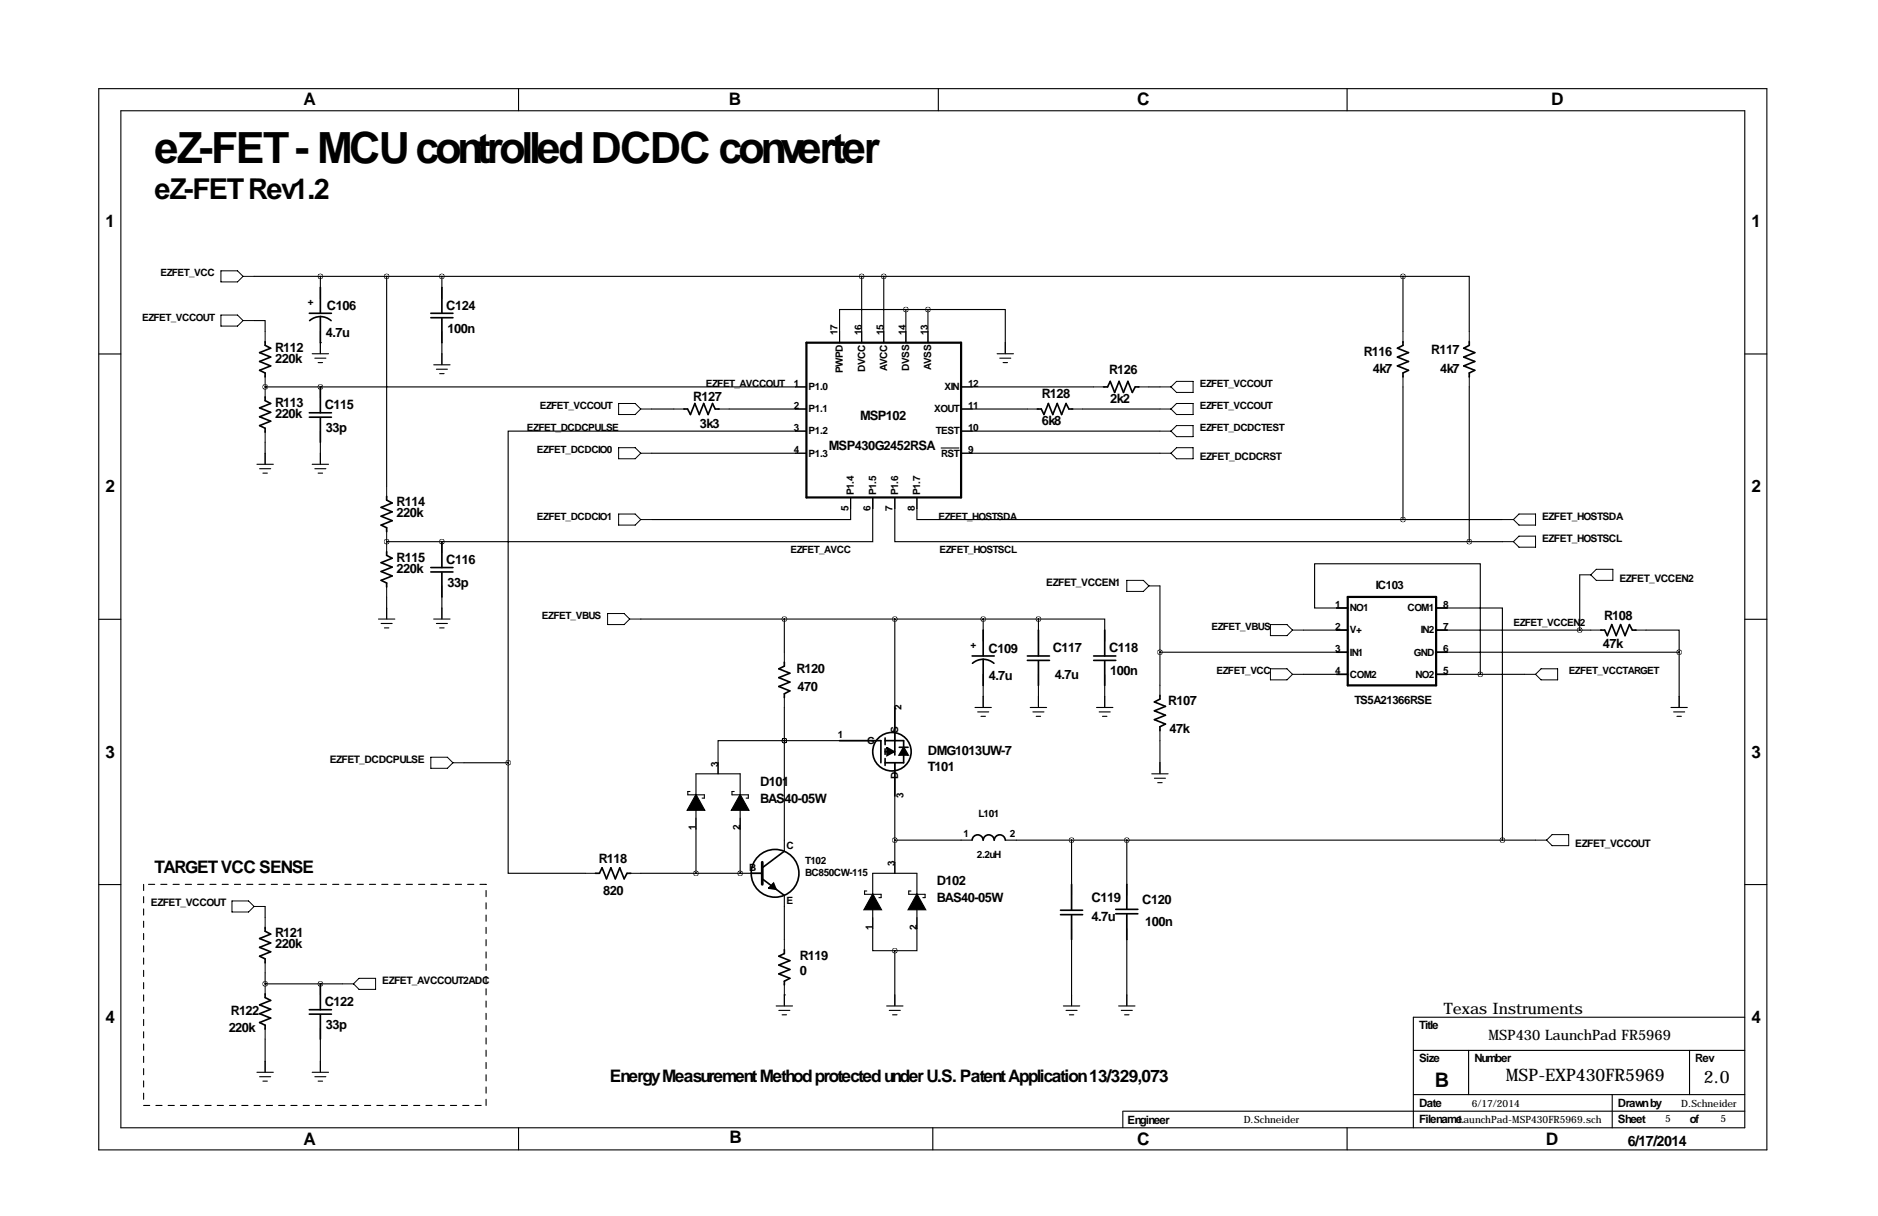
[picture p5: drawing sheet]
<svg xmlns="http://www.w3.org/2000/svg" width="432mm" height="279mm" viewBox="0 0 432 279" stroke-linecap="round" stroke-linejoin="round" font-family="sans-serif">
<g fill="none" stroke="#000" stroke-width=".25">
<path d="M22.7 20.4h383.5v243.8h-383.5zM27.8 25.5h373.4v233.6h-373.4zM119.2 20.4v5.1M215.7 20.4v5.1M309.7 20.4v5.1M58.4 73.7h2.6v2.5M58.4 63.5h264.2M73.7 78.7h.1M73.7 63.5v2.5M73.7 78.7v2.4M88.9 63.5v48.3M101.6 63.5v2.5"/>
<path d="M101.6 78.7v5M198.1 63.5v15.2M203.2 63.5v15.2M208.3 71.1h-15.3v7.6M208.3 71.1v7.6M208.3 71.1h5.1M213.4 71.1h17.7v10M213.4 71.1v7.6M322.6 63.5h15.2v12.7M322.6 63.5v12.7M22.7 81.3h5.1M61 88.9h.1"/>
<path d="M61 88.9h124.4M71.8 81.3h3.7M72.4 82.3h2.5M73.2 83.3h1M73.7 88.9h.1M99.7 83.8h3.8M100.3 84.8h2.6M101.1 85.9h1M149.9 94h5M167.6 94h17.8M185.4 99.1h-68.6v76.2M221 99.1h45.7"/>
<path d="M221 94h15.2M221 88.9h30.5M229.3 81.3h3.7M229.9 82.3h2.5M230.6 83.3h1M248.9 94h17.8M264.2 88.9h2.5M322.6 88.9v30.5M337.8 88.9v35.6M401.2 81.3h5M59.1 106.7h3.7M59.7 107.7h2.5"/>
<path d="M60.5 108.7h1M61 101.6v4.9M71.8 106.7h3.7M72.4 107.7h2.5M73.2 108.7h1M73.7 101.6v4.9M149.9 104.1h35.5M195.6 114.3v5.1h-45.7M200.7 114.3v10.2h-99.1M205.7 114.3v10.2h132.1M210.8 114.3v5.1h111.8M216.4 102.9h4.1"/>
<path d="M221 104.1h45.7M322.6 119.4h22.8M88.9 124.5h.1M88.9 137.2v4.9M88.9 124.5h12.7M101.6 124.5h.1M101.6 137.2v4.9M266.7 134.6v22.9M307.3 139.7h-5v-10.2h38.1v25.4M332.7 139.7h12.7v53.3M337.8 124.5h7.6M363.2 132.1v12.7"/>
<path d="M22.7 142.3h5.1M87 142.2h3.8M87.6 143.3h2.6M88.4 144.3h1M99.7 142.2h3.8M100.3 143.3h2.6M101.1 144.3h1M147.3 142.2h91.5M180.3 142.2v7.7M205.7 142.2v20.4M226.1 142.2v2.6M226.1 157.5v4.9"/>
<path d="M238.8 142.2h15.2v2.6M238.8 142.2v2.6M238.8 157.5v4.9M254 157.5v4.9M266.7 149.9h40.6M299.7 144.8h7.6M299.7 154.9h7.6M332.7 144.8h33.1M332.7 154.9h17.8M332.7 149.9h53.4M378.5 144.8h7.6v5.1M386.1 149.9v12.5"/>
<path d="M401.2 142.3h5M106.7 175.3h10.1M116.8 175.3v25.4h17.8M180.3 170.2h-15.2v7.6M180.3 170.2h.1M180.3 162.6v33M180.3 170.2h12.7M224.2 162.6h3.7M224.8 163.6h2.5M225.6 164.6h1M236.9 162.6h3.7M237.5 163.6h2.5"/>
<path d="M238.3 164.6h1M252.1 162.6h3.8M252.7 163.6h2.6M253.5 164.6h1M264.8 177.8h3.8M265.4 178.8h2.6M266.2 179.8h1M266.7 170.2v7.4M384.2 162.6h3.8M384.8 163.6h2.5M385.6 164.6h1M158.6 181.9h-.5v.7h3.9v.8h-.6"/>
<path d="M168.8 181.9h-.5v.7h3.8v.8h-.5M205.7 193h17.8M205.7 182.9v17.8M231.1 193h122M246.4 193v10.2M259.1 193v10.2M22.7 203.3h5.1M61 208.3v2.5M147.3 200.7h28M160 200.7v-22.9h10.2v22.9M170.2 200.7h.1M180.3 205.7v10.2"/>
<path d="M199.3 204.7h-.5v.8h3.8v.7h-.5M200.7 200.7h10.1v17.7h-10.1zM205.7 218.4v12.6M209.4 204.7h-.5v.8h3.8v.7h-.5M246.4 215.9v15.1M259.1 215.9v15.1M401.2 203.3h5M61 226.1h.1M61 223.5v2.6M61 238.8v7.4M61 226.1h17.7M73.7 226.1h.1"/>
<path d="M73.7 238.8v7.4M178.5 231.1h3.7M179.1 232.2h2.5M179.8 233.2h1M180.3 228.6h.1M180.3 228.6v2.4M203.9 231.1h3.7M204.5 232.2h2.5M205.2 233.2h1M244.5 231.1h3.8M245.1 232.2h2.5M245.9 233.2h1"/>
<path d="M257.2 231.1h3.8M257.8 232.2h2.5M258.6 233.2h1M401.2 233.7h-76.2v25.4M59.1 246.4h3.7M59.7 247.4h2.5M60.5 248.4h1M71.8 246.4h3.7M72.4 247.4h2.5M73.2 248.4h1M119.2 259.1v5.1M214.5 259.1v5.1"/>
<path d="M258.2 255.3h143M258.2 255.4v3.7M309.7 259.1v5.1M325 251.5h76.2M325 241.4h76.2M337.7 241.4v10.1M370.7 251.5v7.6M388.5 241.4v10.1"/>
</g>
<path d="M33 203.2v50.8M111.8 203.2h-78.8M33 254h78.8M111.8 254v-50.8" fill="none" stroke="#000" stroke-width=".25" stroke-dasharray="1.4 1.4"/>
<g fill="none" stroke="#000" stroke-width=".38">
<path d="M61 78.5v.8l1.2 .7-2.5 1 2.5 1-2.5 1.1 2.5 1-2.5 1 1.3 .6v.9M71.1 72h5.1M71.2 73.7a3.8 3.8 0 0 1 4.9 0M73.7 66v6M73.7 72.7v6M99.1 72h5M99.1 73h5M101.6 66v6M101.6 73.2v5.5M322.6 78.5v.8l-1.3 .7 2.5 1-2.5 1 2.5 1.1-2.5 1 2.5 1-1.2 .6v.9M337.8 78.5v.8l-1.3 .7 2.6 1-2.6 1 2.6 1.1-2.6 1 2.6 1-1.3 .6v.9M61 91.2v.8l1.2 .7-2.5 1 2.5 1-2.5 1.1 2.5 1-2.5 1 1.3 .6v.9"/>
<path d="M71.1 94.8h5.1M71.1 95.9h5.1M73.7 88.9v5.9M73.7 96v5.6M157.2 94h.9l.6 1.2 1.1-2.5 1 2.5 1-2.5 1 2.5 1-2.5 .6 1.3h1M238.5 94h.9l.6 1.2 1-2.5 1.1 2.5 1-2.5 1 2.5 1-2.5 .7 1.3h.8M253.7 88.9h1l.6-1.3 1 2.6 1-2.6 1 2.6 1-2.6 1 2.6 .7-1.3h.9M88.9 114v.9l1.3 .7-2.6 1 2.6 1-2.6 1 2.6 1-2.6 1.1 1.3 .6v.9M88.9 126.7v.9l1.3 .7-2.6 1 2.6 1-2.6 1 2.6 1-2.6 1 1.3 .7v.9M99.1 130.4h5M99.1 131.4h5M101.6 124.5v5.9"/>
<path d="M101.6 131.6v5.6M307.3 139.7h2.6M330.2 139.7h2.5M180.3 152.1v1l-1.2 .6 2.5 1-2.5 1 2.5 1-2.5 1 2.5 1.1-1.3 .6v.9M223.5 150.7h5.1M223.6 152.4a3.8 3.8 0 0 1 4.9 0M226.1 144.8v5.9M226.1 151.4v6.1M236.2 150.7h5.1M236.2 151.7h5.1M238.8 144.8v5.9M238.8 151.9v5.6"/>
<path d="M251.5 150.7h5M251.5 151.7h5M254 144.8v5.9M254 151.9v5.6M266.7 159.8v.8l-1.3 .7 2.6 1-2.6 1 2.6 1-2.6 1.1 2.6 1-1.3 .6v.9M307.3 154.9h2.6M307.3 149.9h2.6M307.3 144.8h2.6M330.2 154.9h2.5M330.2 149.9h2.5M330.2 144.8h2.5M368 144.8h1l.6 1.2 1-2.5 1 2.5 1-2.5 1 2.5 1-2.5 .7 1.3h.9"/>
<path d="M193 170.2h9.5v5.1M203.5 169.6v1.5M203.5 172.1v1.2M203.5 174.3v1.6M203.5 172.7h1M203.5 170.2h4.3v1.5M205.7 162.6v10.9M205.7 175.3v7.6M206.8 171.7h2M207.8 173.5v1.8h-4.3M180.3 195.6l-5 3.8M223.5 193a1.27 1.27 0 0 1 1.3-1.2 1.27 1.27 0 0 1 1.3 1.2 1.27 1.27 0 0 1 1.2-1.2 1.27 1.27 0 0 1 1.3 1.2 1.27 1.27 0 0 1 1.3-1.2 1.27 1.27 0 0 1 1.2 1.2"/>
<path d="M61 213.1v.9l1.2 .6-2.5 1 2.5 1.1-2.5 1 2.5 1-2.5 1 1.3 .6v.9M136.9 200.7h.9l.6-1.3 1 2.5 1.1-2.5 1 2.5 1-2.5 1 2.5 .7-1.2h.8M172.7 200.7h2.6M175.3 201.9l5 3.8M180.3 218.2v.9l-1.2 .6 2.5 1-2.5 1 2.5 1.1-2.5 1 2.5 1-1.3 .7v.8M243.8 209.1h5.1M243.8 210.2h5.1M246.4 203.2v5.9M246.4 210.3v5.6M256.5 210h5.1M256.5 208.9h5.1M259.1 203.2v5.6"/>
<path d="M259.1 210v5.9M61 228.3v.9l1.2 .7-2.5 1 2.5 1-2.5 1 2.5 1-2.5 1 1.3 .7v.9M71.1 232h5.1M71.1 233h5.1M73.7 226.1v5.9M73.7 233.2v5.6"/>
<circle cx="205.1" cy="172.7" r="4.4"/>
<circle cx="178.2" cy="200.7" r="5.5"/>
</g>
<g fill="none" stroke="#000" stroke-width=".23">
<path d="M50.8 62.2h3.8l1.3 1.3-1.3 1.3h-3.8zM50.8 72.4h3.8l1.3 1.3-1.3 1.2h-3.8zM55.9 63.5h2.5M55.9 73.7h2.5M61 76.2v2.5M73.7 66v2.6M73.7 76.2v5.1M101.6 66v2.6M101.6 76.2v2.5M193 76.2v2.5M198.1 76.2v2.5M203.2 76.2v2.5"/>
<path d="M208.3 76.2v2.5M213.4 76.2v2.5M231.1 78.7v2.6M322.6 76.2v2.5M337.8 76.2v2.5M61 86.4v5M61 99.1v2.5M73.7 88.9v2.5M73.7 99.1v2.5M101.6 81.3v2.5M142.2 92.7h3.8l1.3 1.3-1.3 1.2h-3.8zM147.3 94h2.6"/>
<path d="M154.9 94h2.6M165.1 94h2.5M182.9 88.9h2.5M182.9 94h2.5M182.9 99.1h2.5M221 88.9h2.5M221 94h2.5M221 99.1h2.5M236.2 94h2.6M246.4 94h2.5M251.5 88.9h2.5M261.6 88.9h2.6"/>
<path d="M266.7 88.9h2.5M266.7 94h2.5M266.7 99.1h2.5M269.2 88.9l1.3-1.3h3.8v2.6h-3.8zM270.5 97.8h3.8v2.5h-3.8l-1.3-1.2zM270.5 92.7h3.8v2.5h-3.8l-1.3-1.2zM322.6 86.4v2.5M337.8 86.4v2.5M61 104.1v2.6M73.7 104.1v2.6M88.9 111.8v2.5M142.2 102.9h3.8l1.3 1.2-1.3 1.3h-3.8z"/>
<path d="M142.2 118.1h3.8l1.3 1.3-1.3 1.3h-3.8zM147.3 104.1h2.6M147.3 119.4h2.6M182.9 104.1h2.5M195.6 114.3v2.5M200.7 114.3v2.5M205.7 114.3v2.5M210.8 114.3v2.5M221 104.1h2.5M266.7 104.1h2.5M270.5 102.9h3.8v2.5h-3.8l-1.3-1.3zM345.4 119.4h2.6"/>
<path d="M349.2 118.1h3.9v2.6h-3.9l-1.2-1.3zM88.9 121.9v5.1M88.9 134.6v2.6M88.9 139.7v2.5M101.6 124.5v2.5M101.6 134.6v2.6M101.6 139.7v2.5M259.1 133.3h3.8l1.3 1.3-1.3 1.3h-3.8zM264.2 134.6h2.5M307.3 139.7h2.6M330.2 139.7h2.5M345.4 124.5h2.6"/>
<path d="M349.2 123.2h3.9v2.5h-3.9l-1.2-1.2zM363.2 132.1h2.6M367 130.8h3.8v2.5h-3.8l-1.2-1.2zM139.7 141h3.8l1.3 1.2-1.3 1.3h-3.8zM144.8 142.2h2.5M180.3 149.9v2.5M226.1 144.8v2.5M226.1 154.9v2.6M238.8 144.8v2.5M238.8 154.9v2.6M254 144.8v2.5M254 154.9v2.6"/>
<path d="M266.7 157.5v2.5M292.1 143.5h3.8l1.3 1.3-1.3 1.2h-3.8zM292.1 153.7h3.8l1.3 1.2-1.3 1.3h-3.8zM297.2 144.8h2.5M297.2 154.9h2.5M307.3 144.8h2.6M307.3 149.9h2.6M307.3 154.9h2.6M330.2 144.8h2.5M330.2 149.9h2.5M330.2 154.9h2.5M350.5 154.9h2.6"/>
<path d="M353.1 154.9l1.2-1.2h3.8v2.5h-3.8zM365.8 144.8h2.5M375.9 144.8h2.6M99.1 174h3.8l1.2 1.3-1.2 1.2h-3.8zM104.1 175.3h2.6M165.1 175.3v2.5M180.3 160v2.6M193 170.2h7.7M205.7 162.6v7.6M205.7 175.3v7.6M226.1 160v2.6M238.8 160v2.6"/>
<path d="M254 160v2.6M266.7 167.6v2.6M266.7 175.3v2.5M386.1 160v2.6M160 188v2.5M170.2 188v2.5M205.7 198.1v2.6M353.1 193h2.5M356.9 191.8h3.8v2.5h-3.8l-1.3-1.3zM53.3 207h3.8l1.3 1.3-1.3 1.2h-3.8zM58.4 208.3h2.6M61 210.8v2.6"/>
<path d="M134.6 200.7h2.6M144.8 200.7h2.5M180.3 215.9v2.5M200.7 210.8v2.6M210.8 210.8v2.6M246.4 203.2v2.5M246.4 213.4v2.5M259.1 203.2v2.5M259.1 213.4v2.5M61 221v2.5M61 226.1v2.5M61 236.2v2.6"/>
<path d="M73.7 226.1v2.5M73.7 236.2v2.6M78.7 226.1h2.6M82.5 224.8h3.9v2.5h-3.9l-1.2-1.2zM180.3 226.1v5M205.7 228.6v2.5M246.4 228.6v2.5M259.1 228.6v2.5M61 243.8v2.6M73.7 243.8v2.6"/>
</g>
<path d="M160 182.5l2.1 3.7h-4.1zM170.2 182.5l2 3.7h-4.1zM200.7 205.4l2 3.6h-4.1zM210.8 205.4l2.1 3.6h-4.1z" fill="#000" stroke="#000" stroke-width=".25"/>
<path d="M175.3 198.1v5.1" fill="none" stroke="#000" stroke-width=".63"/>
<path d="M204 171.8l1.6 .9-1.6 .9zM207.8 171.7l1 1.8h-2zM177.9 202.9l.5 1.4-1.6-.2z" fill="#000" stroke="#000" stroke-width=".38"/>
<path d="M185.4 78.7h35.6v35.6h-35.6zM309.9 137.2h20.3v20.3h-20.3zM205.7 170.2h.1" fill="none" stroke="#000" stroke-width=".51"/>
<path d="M180.3 170.2a.05 .05 0 0 0 .1 0 .05 .05 0 0 0-.1 0zM246.3 193a.05 .05 0 0 0 .1 0 .05 .05 0 0 0-.1 0zM180.3 142.2a.05 .05 0 0 0 .1 0 .05 .05 0 0 0-.1 0zM170.1 200.7a.05 .05 0 0 0 .1 0 .05 .05 0 0 0-.1 0zM226 142.2a.05 .05 0 0 0 .1 0 .05 .05 0 0 0-.1 0zM238.7 142.2a.05 .05 0 0 0 .1 0 .05 .05 0 0 0-.1 0zM160 200.7a.05 .05 0 0 0 .1 0 .05 .05 0 0 0-.1 0zM205.7 218.4a.05 .05 0 0 0 .1 0 .05 .05 0 0 0-.1 0zM180.3 170.2a.05 .05 0 0 0 .1 0 .05 .05 0 0 0-.1 0zM205.7 142.2a.05 .05 0 0 0 .1 0 .05 .05 0 0 0-.1 0zM205.7 193a.05 .05 0 0 0 .1 0 .05 .05 0 0 0-.1 0zM198.1 63.5a.05 .05 0 0 0 .1 0 .05 .05 0 0 0-.1 0zM322.5 63.5a.05 .05 0 0 0 .1 0 .05 .05 0 0 0-.1 0zM60.9 88.9a.05 .05 0 0 0 .1 0 .05 .05 0 0 0-.1 0zM73.6 88.9a.05 .05 0 0 0 .1 0 .05 .05 0 0 0-.1 0zM73.6 63.5a.05 .05 0 0 0 .1 0 .05 .05 0 0 0-.1 0zM386 149.9a.05 .05 0 0 0 .1 0 .05 .05 0 0 0-.1 0zM259 193a.05 .05 0 0 0 .1 0 .05 .05 0 0 0-.1 0zM340.3 154.9a.05 .05 0 0 0 .1 0 .05 .05 0 0 0-.1 0zM208.2 71.1a.05 .05 0 0 0 .1 0 .05 .05 0 0 0-.1 0zM213.3 71.1a.05 .05 0 0 0 .1 0 .05 .05 0 0 0-.1 0zM60.9 226.1a.05 .05 0 0 0 .1 0 .05 .05 0 0 0-.1 0zM73.6 226.1a.05 .05 0 0 0 .1 0 .05 .05 0 0 0-.1 0zM363.2 144.8a.05 .05 0 0 0 .1 0 .05 .05 0 0 0-.1 0zM322.5 119.4a.05 .05 0 0 0 .1 0 .05 .05 0 0 0-.1 0zM337.8 124.5a.05 .05 0 0 0 .1 0 .05 .05 0 0 0-.1 0zM345.4 193a.05 .05 0 0 0 .1 0 .05 .05 0 0 0-.1 0zM116.8 175.3a.05 .05 0 0 0 .1 0 .05 .05 0 0 0-.1 0z" fill="#000" stroke="#000" stroke-width="1.1"/>
<text font-size="9.9" x="35.6" y="37.3">eZ-FET - MCU controlled DCDC converter</text>
<text font-size="6.6" x="35.6" y="45.7">eZ-FET Rev1.2</text>
<text font-size="4.6" x="329.9" y="249.8">B</text>
<g font-size="4">
<text x="69.8" y="24.2">A</text>
<text x="167.6" y="24.2">B</text>
<text x="261.4" y="24.2">C</text>
<text x="356.7" y="24.2">D</text>
<text x="24.3" y="52.2">1</text>
<text x="402.7" y="52.2">1</text>
<text x="24.3" y="113.1">2</text>
<text x="402.7" y="113.1">2</text>
<text x="24.3" y="174.1">3</text>
<text x="402.7" y="174.1">3</text>
<text x="35.6" y="200.7">TARGET VCC SENSE</text>
<text x="24.3" y="235.1">4</text>
<text x="402.7" y="235.1">4</text>
<text x="140.2" y="248.7">Energy Measurement Method protected under U.S. Patent Application 13/329,073</text>
<text x="346.2" y="248.3">MSP-EXP430FR5969</text>
<text x="391.8" y="248.8">2.0</text>
<text x="69.8" y="263">A</text>
<text x="167.8" y="262.7">B</text>
<text x="261.4" y="263">C</text>
<text x="355.4" y="263">D</text>
</g>
<text font-size="3.6" x="332" y="232.9">Texas Instruments</text>
<g font-size="3.3">
<text x="342.3" y="238.9">MSP430 LaunchPad FR5969</text>
<text x="374.3" y="263.2">6/17/2014</text>
</g>
<g font-size="3">
<text x="75.2" y="71.1">C106</text>
<text x="102.6" y="71.1">C124</text>
<text x="74.9" y="77.4">4.7u</text>
<text x="102.9" y="76.5">100n</text>
<text x="63.2" y="80.8">R112</text>
<text x="63.2" y="83.3">220k</text>
<text x="313.6" y="81.8">R116</text>
<text x="329.1" y="81.3">R117</text>
<text x="255" y="85.9">R126</text>
<text x="315.6" y="85.6">4k7</text>
<text x="331.1" y="85.6">4k7</text>
<text x="63.2" y="93.5">R113</text>
<text x="74.7" y="94">C115</text>
<text x="159.4" y="92.2">R127</text>
<text x="239.5" y="91.4">R128</text>
<text x="255.3" y="92.7">2k2</text>
<text x="63.2" y="96">220k</text>
<text x="74.9" y="99.3">33p</text>
<text x="160.9" y="98.3">3k3</text>
<text x="197.8" y="96.5">MSP102</text>
<text x="239.5" y="97.7">6k8</text>
<text x="190.6" y="103.4">MSP430G2452RSA</text>
<text x="91.2" y="116.3">R114</text>
<text x="91.2" y="118.9">220k</text>
<text x="91.2" y="129">R115</text>
<text x="91.2" y="131.6">220k</text>
<text x="102.6" y="129.5">C116</text>
<text x="102.9" y="134.9">33p</text>
<text x="368.8" y="142.4">R108</text>
<text x="242.1" y="149.9">C117</text>
<text x="255" y="149.9">C118</text>
<text x="368.6" y="148.8">47k</text>
<text x="183.1" y="154.6">R120</text>
<text x="227.3" y="150.1">C109</text>
<text x="242.6" y="156">4.7u</text>
<text x="255.3" y="155.2">100n</text>
<text x="183.4" y="158.7">470</text>
<text x="227.3" y="156.2">4.7u</text>
<text x="268.6" y="162.1">R107</text>
<text x="213.4" y="173.4">DMG1013UW-7</text>
<text x="268.9" y="168.4">47k</text>
<text x="213.4" y="177.2">T101</text>
<text x="174.8" y="180.6">D101</text>
<text x="174.8" y="184.4">BAS40-05W</text>
<text x="137.7" y="198.4">R118</text>
<text x="215.4" y="203.5">D102</text>
<text x="138.7" y="205.7">820</text>
<text x="215.4" y="207.3">BAS40-05W</text>
<text x="251" y="207.3">C119</text>
<text x="262.6" y="207.7">C120</text>
<text x="63.2" y="215.4">R121</text>
<text x="251" y="211.6">4.7u</text>
<text x="263.3" y="212.8">100n</text>
<text x="63.2" y="217.9">220k</text>
<text x="183.9" y="220.7">R119</text>
<text x="183.9" y="224">0</text>
<text x="53.1" y="233.2">R122</text>
<text x="74.7" y="231.1">C122</text>
<text x="52.6" y="237.2">220k</text>
<text x="74.9" y="236.5">33p</text>
</g>
<g font-size="2.6">
<text x="316.4" y="135.4">IC103</text>
<text x="311.4" y="161.8">TS5A21366RSE</text>
<text x="326.3" y="236.5">Title</text>
<text x="326.3" y="244.1">Size</text>
<text x="339" y="244.1">Number</text>
<text x="389.8" y="244.1">Rev</text>
<text x="326.3" y="254.3">Date</text>
<text x="372" y="254.3">Drawn by</text>
<text x="259.2" y="258.2">Engineer</text>
<text x="326.3" y="258.1">Filename</text>
<text x="372" y="258.1">Sheet</text>
<text x="388.5" y="258.1">of</text>
</g>
<g font-size="2.4">
<text x="275.8" y="105.7">EZFET_DCDCRST</text>
<text x="354.6" y="119.4">EZFET_HOSTSDA</text>
<text x="354.6" y="124.5">EZFET_HOSTSCL</text>
<text x="240.6" y="134.6">EZFET_VCCEN1</text>
<text x="372.4" y="133.7">EZFET_VCCEN2</text>
<text x="75.8" y="175.3">EZFET_DCDCPULSE</text>
<text x="362.2" y="194.6">EZFET_VCCOUT</text>
<text x="34.7" y="208.3">EZFET_VCCOUT</text>
<text x="87.9" y="226.1">EZFET_AVCCOUT2ADC</text>
</g>
<g font-size="2.3">
<text x="36.9" y="63.5">EZFET_VCC</text>
<text x="70.8" y="70.1">+</text>
<text x="32.7" y="73.7">EZFET_VCCOUT</text>
<text x="192.5" y="77" transform="rotate(-90 192.5 77)">17</text>
<text x="198.1" y="77" transform="rotate(-90 198.1 77)">16</text>
<text x="203.2" y="77" transform="rotate(-90 203.2 77)">15</text>
<text x="208.3" y="77" transform="rotate(-90 208.3 77)">14</text>
<text x="213.4" y="77" transform="rotate(-90 213.4 77)">13</text>
<text x="162.3" y="88.9">EZFET_AVCCOUT</text>
<text x="182.6" y="88.9">1</text>
<text x="185.9" y="89.7">P1.0</text>
<text x="193.8" y="85.7" transform="rotate(-90 193.8 85.7)">PWPD</text>
<text x="198.9" y="85.4" transform="rotate(-90 198.9 85.4)">DVCC</text>
<text x="204" y="85.3" transform="rotate(-90 204 85.3)">AVCC</text>
<text x="209" y="85.2" transform="rotate(-90 209 85.2)">DVSS</text>
<text x="214.1" y="85" transform="rotate(-90 214.1 85)">AVSS</text>
<text x="217.2" y="89.7">XIN</text>
<text x="222.6" y="88.9">12</text>
<text x="275.8" y="88.9">EZFET_VCCOUT</text>
<text x="124.1" y="94">EZFET_VCCOUT</text>
<text x="182.6" y="94">2</text>
<text x="185.9" y="94.7">P1.1</text>
<text x="214.8" y="94.7">XOUT</text>
<text x="222.6" y="94">11</text>
<text x="275.8" y="94">EZFET_VCCOUT</text>
<text x="121.2" y="99.1">EZFET_DCDCPULSE</text>
<text x="182.6" y="99.1">3</text>
<text x="185.9" y="99.8">P1.2</text>
<text x="215.2" y="99.8">TEST</text>
<text x="222.6" y="99.1">10</text>
<text x="275.8" y="99.1">EZFET_DCDCTEST</text>
<text x="123.4" y="104.1">EZFET_DCDCIO0</text>
<text x="182.6" y="104.1">4</text>
<text x="185.9" y="104.9">P1.3</text>
<text x="216.4" y="104.9">RST</text>
<text x="222.6" y="104.1">9</text>
<text x="196.3" y="113.8" transform="rotate(-90 196.3 113.8)">P1.4</text>
<text x="201.4" y="113.8" transform="rotate(-90 201.4 113.8)">P1.5</text>
<text x="206.5" y="113.8" transform="rotate(-90 206.5 113.8)">P1.6</text>
<text x="211.6" y="113.8" transform="rotate(-90 211.6 113.8)">P1.7</text>
<text x="123.4" y="119.4">EZFET_DCDCIO1</text>
<text x="195.1" y="117.3" transform="rotate(-90 195.1 117.3)">5</text>
<text x="200.2" y="117.3" transform="rotate(-90 200.2 117.3)">6</text>
<text x="205.2" y="117.3" transform="rotate(-90 205.2 117.3)">7</text>
<text x="210.3" y="117.3" transform="rotate(-90 210.3 117.3)">8</text>
<text x="215.8" y="119.4">EZFET_HOSTSDA</text>
<text x="181.7" y="127">EZFET_AVCC</text>
<text x="216" y="127">EZFET_HOSTSCL</text>
<text x="124.6" y="142.2">EZFET_VBUS</text>
<text x="307" y="139.7">1</text>
<text x="310.4" y="140.5">NO1</text>
<text x="323.6" y="140.5">COM1</text>
<text x="331.8" y="139.7">8</text>
<text x="348" y="143.8">EZFET_VCCEN2</text>
<text x="223.2" y="148.8">+</text>
<text x="278.5" y="144.8">EZFET_VBUS</text>
<text x="307" y="144.8">2</text>
<text x="307" y="149.9">3</text>
<text x="310.4" y="145.5">V+</text>
<text x="326.7" y="145.5">IN2</text>
<text x="331.8" y="149.9">6</text>
<text x="331.8" y="144.8">7</text>
<text x="279.7" y="154.9">EZFET_VCC</text>
<text x="307" y="154.9">4</text>
<text x="310.4" y="150.6">IN1</text>
<text x="310.4" y="155.7">COM2</text>
<text x="325.1" y="150.6">GND</text>
<text x="325.5" y="155.7">NO2</text>
<text x="331.8" y="154.9">5</text>
<text x="360.7" y="154.9">EZFET_VCCTARGET</text>
<text x="207.3" y="163.2" transform="rotate(-90 207.3 163.2)">2</text>
<text x="192.6" y="169.7">1</text>
<text x="199.4" y="170.9">G</text>
<text x="206.5" y="168.3" transform="rotate(-90 206.5 168.3)">S</text>
<text x="165.1" y="176.2" transform="rotate(-90 165.1 176.2)">3</text>
<text x="206.5" y="179.1" transform="rotate(-90 206.5 179.1)">D</text>
<text x="207.8" y="183.3" transform="rotate(-90 207.8 183.3)">3</text>
<text x="160" y="190.8" transform="rotate(-90 160 190.8)">1</text>
<text x="170.2" y="190.8" transform="rotate(-90 170.2 190.8)">2</text>
<text x="225" y="187.7">L101</text>
<text x="180.8" y="195.1">C</text>
<text x="221.6" y="192.3">1</text>
<text x="224.6" y="197.1">2.2uH</text>
<text x="232.2" y="192.3">2</text>
<text x="172.3" y="200.2">B</text>
<text x="185.2" y="198.6">T102</text>
<text x="185.2" y="201.2">BC850CW-115</text>
<text x="205.7" y="199" transform="rotate(-90 205.7 199)">3</text>
<text x="180.8" y="207.8">E</text>
<text x="200.7" y="213.7" transform="rotate(-90 200.7 213.7)">1</text>
<text x="210.8" y="213.7" transform="rotate(-90 210.8 213.7)">2</text>
<text x="338.4" y="254.3">6/17/2014</text>
<text x="382.9" y="257.9">5</text>
<text x="386.5" y="254.3">D.Schneider</text>
<text x="395.6" y="257.9">5</text>
<text x="286" y="258.1">D.Schneider</text>
<text x="335.3" y="258.1">LaunchPad-MSP430FR5969.sch</text>
</g>
</svg>
